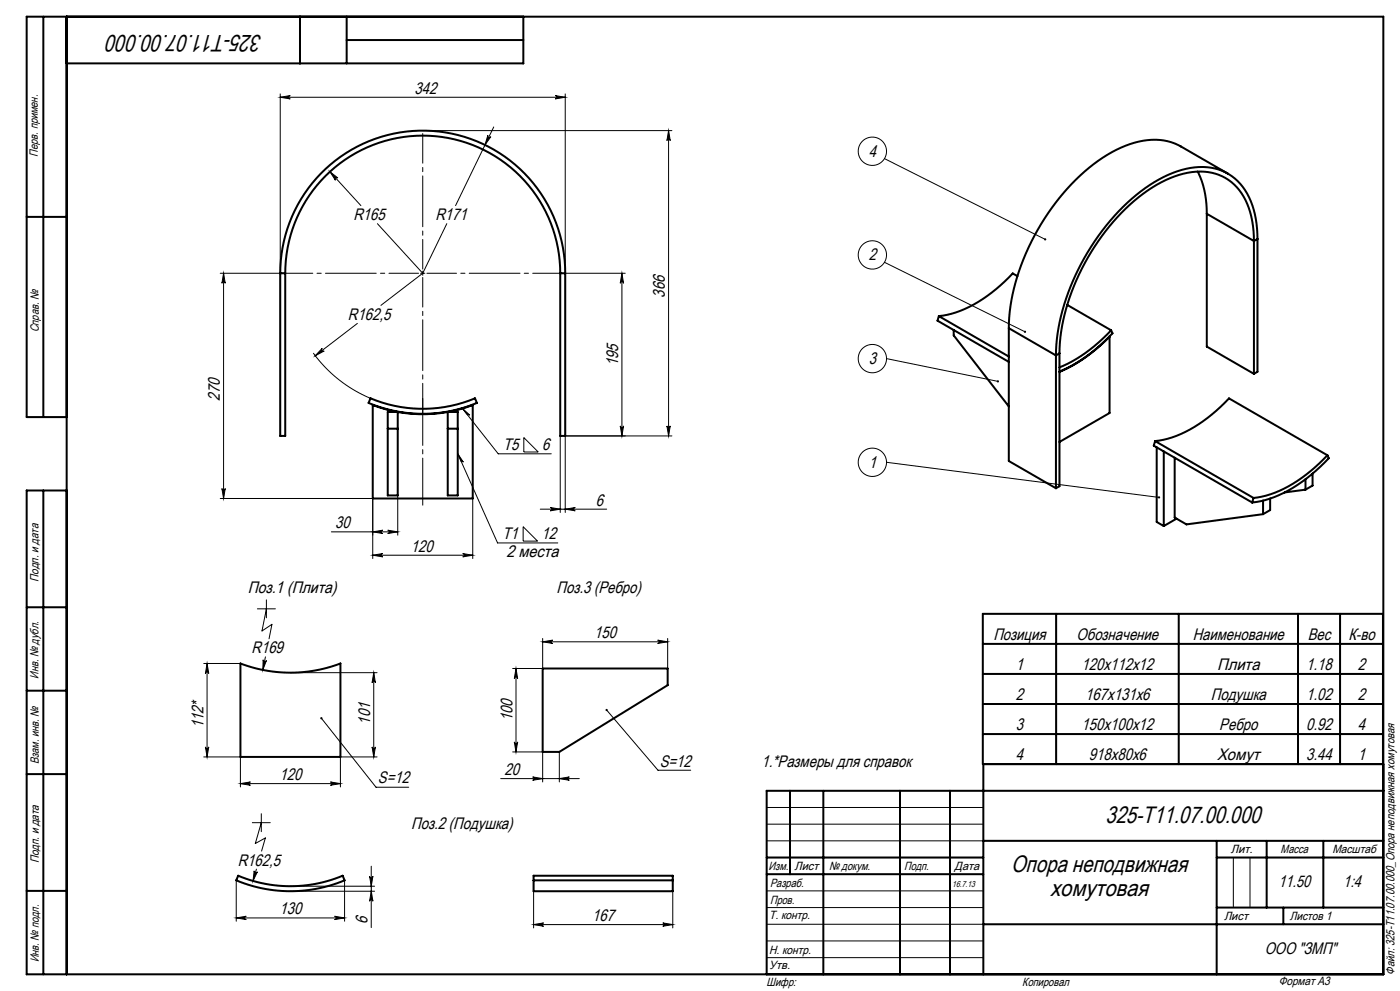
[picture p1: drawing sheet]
<svg xmlns="http://www.w3.org/2000/svg" width="420mm" height="297mm" viewBox="0 0 420 297" stroke-linecap="round" stroke-linejoin="round" font-family="sans-serif">
<g fill="none" stroke="#000" stroke-width=".3">
<path d="M84.1 29.1l3-.5a.5 .5 0 0 0-.5 .5 .5 .5 0 0 0 .5 .5zM84.1 28.1v102.5M84.1 29.1h85.5M126.8 39.1h74.8M148.1 38l-11.4 23.6M166.6 28.6l3 .5-3 .5a.5 .5 0 0 0 .4-.5 .5 .5 0 0 0-.4-.5zM169.6 28.1v125.5M200.6 39.1l.5 3a.5 .5 0 0 0-.5-.4 .5 .5 0 0 0-.5 .4zM200.6 39.1v91.5M99 51.5l9.3 10.1M99 51.5l2.4 1.8a.5 .5 0 0 0-.7 0 .5 .5 0 0 0-.1 .7zM146.4 40.5a.5 .5 0 0 0 .2 .7 .5 .5 0 0 0 .7-.2l-1.8 2.4z"/>
<path d="M265.3 47.5l48.3 24.2M113.2 67l13.6 14.9M134 67l-7.2 14.9M265.3 78.6l42.2 20.8M66.1 81.9h18.8M67.1 81.9l.5 3a.5 .5 0 0 0-.5-.5 .5 .5 0 0 0-.5 .5zM67.1 81.9v67.5M107.2 96.9l-12.6 9.7M126.2 81.9h1.2M126.8 81.3v1.2M126.8 81.9l-12.5 9.6M169.6 81.9h18"/>
<path d="M186.6 81.9v48.7M186.6 81.9l.5 3a.5 .5 0 0 0-.5-.5 .5 .5 0 0 0-.5 .5zM94 105.8a40.6 40.6 0 0 0 17.2 13.6M96.7 104.4a.5 .5 0 0 0-.1 .7 .5 .5 0 0 0 .7 .1l-2.7 1.4zM266 107.5l33.4 6.8M137.3 136l12 26.7h18M137.3 136l1.7 2.5-.6-.2zM138.7 122.4l10.8 13.6h15.9M138.7 122.4l2.3 2h-.7zM157.1 131.1l4.4 4.4h-4.4zM168.1 130.6v23M186.1 127.6a.5 .5 0 0 0 .5 .5 .5 .5 0 0 0 .5-.5l-.5 3z"/>
<path d="M200.1 127.6a.5 .5 0 0 0 .5 .5 .5 .5 0 0 0 .5-.5l-.5 3zM201.6 130.6h-32M266 138.5l81.7 10.6M66.1 149.4h45.7v18M66.6 146.4a.5 .5 0 0 0 .5 .5 .5 .5 0 0 0 .5-.5l-.5 3zM99.4 159.4h19.9M111.8 159.4l3-.5a.5 .5 0 0 0-.5 .5 .5 .5 0 0 0 .5 .5zM116.3 158.9l3 .5-3 .5a.5 .5 0 0 0 .5-.5 .5 .5 0 0 0-.5-.5zM119.3 148.5v11.9M141.8 149.4v18M156.9 157.9l4.4 4.3h-4.4zM162.1 152.6h19.9"/>
<path d="M165.1 152.1l3 .5-3 .5a.5 .5 0 0 0 .4-.5 .5 .5 0 0 0-.4-.5zM169.6 152.6l3-.5a.5 .5 0 0 0-.5 .5 .5 .5 0 0 0 .5 .5zM79.9 179.8v5.4M111.8 166.4h30M111.8 166.4l3-.5a.5 .5 0 0 0-.5 .5 .5 .5 0 0 0 .5 .5zM138.8 165.9l3 .5-3 .5a.5 .5 0 0 0 .5-.5 .5 .5 0 0 0-.5-.5zM61.1 198.8h11M62.1 198.8v28M62.1 198.8l.5 3a.5 .5 0 0 0-.5-.4 .5 .5 0 0 0-.5 .4zM77.2 182.5h5.4M78.9 197.7a.5 .5 0 0 0 .4 .6 .5 .5 0 0 0 .6-.4l-1.1 2.9zM79.6 196.9l-.8 3.9"/>
<path d="M79.9 182.5l-1.3 6.6 3-2-.9 4.3M162.8 191.3v9h-9M162.8 192.3h37.5M162.8 192.3l3-.5a.5 .5 0 0 0-.5 .5 .5 .5 0 0 0 .5 .5zM197.3 191.8l3 .5-3 .5a.5 .5 0 0 0 .5-.5 .5 .5 0 0 0-.5-.5zM200.3 191.3v9M87.1 201.6h26M96.4 215.2l16.4 20.7h9.8M112.1 201.6v25.2M112.1 201.6l.5 3a.5 .5 0 0 0-.5-.5 .5 .5 0 0 0-.5 .5zM154.8 200.3v25M154.8 200.3l.5 3a.5 .5 0 0 0-.5-.4 .5 .5 0 0 0-.5 .4z"/>
<path d="M182 212.8l15.4 18h9.8M61.1 226.8h11v9M61.6 223.8a.5 .5 0 0 0 .5 .5 .5 .5 0 0 0 .5-.5l-.5 3zM72.1 234.8l3-.5a.5 .5 0 0 0-.5 .5 .5 .5 0 0 0 .5 .5zM72.1 234.8h30M99.1 234.3l3 .5-3 .5a.5 .5 0 0 0 .5-.5 .5 .5 0 0 0-.5-.5zM111.6 223.8a.5 .5 0 0 0 .5 .5 .5 .5 0 0 0 .5-.5l-.5 3zM113.1 226.8h-11v9M150.2 233.3h23.6M153.8 225.3h9v9M154.3 222.3a.5 .5 0 0 0 .5 .5 .5 .5 0 0 0 .5-.5l-.5 3zM159.8 232.8l3 .5-3 .5a.5 .5 0 0 0 .5-.5 .5 .5 0 0 0-.5-.5z"/>
<path d="M167.8 225.3v9M167.8 233.3l3-.5a.5 .5 0 0 0-.5 .5 .5 .5 0 0 0 .5 .5zM75.7 246.6h5.4M78.4 246.6l-1.8 6.2 3-1.7-1.1 4M78.4 243.9v5.4M111.4 259.6v18.4M230 242h65M230 247h65M230 252h65M370 257v15M375 257v15M70.9 263.8v12.3"/>
<path d="M70.9 275.1h32.5M70.9 275.1l3-.5a.5 .5 0 0 0-.5 .5 .5 .5 0 0 0 .5 .5zM76.3 261a.5 .5 0 0 0 .3 .6 .5 .5 0 0 0 .6-.3l-1.3 2.7zM76.9 260.5l-1 3.5M87.1 265.6h25.3M87.1 267.1h25.3M100.4 274.6l3 .5-3 .5a.5 .5 0 0 0 .4-.5 .5 .5 0 0 0-.4-.5zM103.4 263.8v12.3M110.9 262.6a.5 .5 0 0 0 .5 .5 .5 .5 0 0 0 .5-.5l-.5 3zM111.4 267.1l.5 3a.5 .5 0 0 0-.5-.5 .5 .5 0 0 0-.5 .5zM160.1 267.1v11M160.1 277.1h41.7"/>
<path d="M160.1 277.1l3-.5a.5 .5 0 0 0-.5 .5 .5 .5 0 0 0 .5 .5zM198.8 276.6l3 .5-3 .5a.5 .5 0 0 0 .5-.5 .5 .5 0 0 0-.5-.5zM201.8 267.1v11M230 277h65M230 272h65M230 267h65M230 287h65M230 282h65"/>
<circle cx="261.7" cy="45.3" r="4.2"/>
<circle cx="261.7" cy="76.4" r="4.2"/>
<circle cx="261.7" cy="107.5" r="4.2"/>
<circle cx="261.7" cy="138.5" r="4.2"/>
</g>
<g fill="none" stroke="#000" stroke-width=".6">
<path d="M13 5v120M20 5v287M90 5v14M104 5v14M104 12h53M157 5v14h-137M359.3 51.4a27 27 0 0 1 2.7 12.7M368.4 52l-14.2-8.1a18.8 18.8 0 0 0-16.5-.2 54.9 54.9 0 0 0-24.4 22 63.7 63.7 0 0 0-10.7 32.7M8 65h12M362 64.1l14.2 8.1M362 64.1v39.8l14.2 8.1M376.2 72.2a22.9 22.9 0 0 0-5.9-16.9 15.8 15.8 0 0 0-15.3-3.2 43.5 43.5 0 0 0-21 14.3 65.5 65.5 0 0 0-16.1 37.9l-.1 1.6"/>
<path d="M376.2 72.2v39.8M377.2 71.6a23.9 23.9 0 0 0-5.9-17.3 16.4 16.4 0 0 0-16.8-3.4 47.2 47.2 0 0 0-22.6 16.7 67.1 67.1 0 0 0-15.1 37.3v1.6M377.2 71.6l-1 .6M377.2 71.6v39.8l-1 .6M84.1 81.9a42.7 42.7 0 0 1 42.7-42.8 42.7 42.7 0 0 1 42.8 42.8M84.1 81.9h1.5M84.1 81.9v48.7h1.5v-48.7M85.6 81.9a41.2 41.2 0 0 1 41.2-41.3 41.2 41.2 0 0 1 41.3 41.3M168.1 81.9v48.7h1.5v-48.7M168.1 81.9h1.5M281.7 94.7l-.5 1.4 21.4 12.4M281.7 94.7l20.9 12.2"/>
<path d="M286.1 98.9v1.6l16.5 21.3M302.6 98.4l14.2 8.1M302.6 98.4v39.8l14.2 8.1M305.2 82.8l-1.4-.9a38.9 38.9 0 0 1-20.9 12.7l-1.2 .1M320.2 91.4l13.1 7.6M333.3 99a44.8 44.8 0 0 1-15.5 11.1M333.3 99l.5 .9a46.6 46.6 0 0 1-16 11.5M111.2 119.4a40.6 40.6 0 0 0 31.3 0l.6 1.4a42.1 42.1 0 0 1-32.5 0zM316.8 106.5v39.8M317.8 105.9l-1 .6M317.8 105.9v39.8l-1 .6M332.8 100.9h.1"/>
<path d="M332.9 100.9a46.2 46.2 0 0 1-15.1 10.6M332.9 100.9v22.9l-15.1 8.7M20 125h-12v-120h407v287h-407v-145h12M111.8 121.4a42.3 42.3 0 0 0 30 0v28h-30zM116.3 123.5h3v25h-3zM116.3 128.5h3M134.3 123.5h3v25h-3zM134.3 128.5h3M346.5 132.2a36.4 36.4 0 0 0 21-11.5l1.2-1.3 29.5 17M346.5 132.2l29.6 17M346.5 132.2l-.4 1.4 29.5 17M347 134.1v22.3l2.1 1.3"/>
<path d="M349.1 135.3v22.4M352.4 137.2v17.9l3.5 2.1 23-3.1M398.2 136.4a38.9 38.9 0 0 1-20.9 12.7l-1.2 .1M398.2 136.4l.4 .9a40.4 40.4 0 0 1-21.7 13.1l-1.3 .2M13 147v145M353 155.4l-3.9 2.3M376.1 149.2l-.5 1.4M378.9 150v4.1M381 149.4v3.5l-2.1 1.2M391.6 143.6v3.1M391.6 146.7l-6.2 .9M393.8 141.9v3.6l-2.2 1.2"/>
<path d="M8 182h12M72.1 198.8a42.2 42.2 0 0 0 30 0v28h-30zM294.8 193h120.1M316.8 184v45M353.6 184v45M389.4 184v45M402 184v45M8 207h12M162.8 200.3h37.5v5l-32.5 20h-5zM294.8 202h120.1M294.8 211h120.1M294.8 220h120.1"/>
<path d="M8 232h12M237 237v25M247 237v55M270 237v55M285 237v55M295 229v63M415 229h-120.2v-45h120.1v45M415 237h-185v55M230 257h65M295 252h120M365 252v40M365 257h50"/>
<path d="M380 252v20M397 252v20M8 267h12M71.5 262.5a40.6 40.6 0 0 0 31.3 0l.6 1.3a42.1 42.1 0 0 1-32.5 0zM160.1 263.8v3.3h41.7v-3.3M160.1 263.8h41.7M160.1 263.8v-1.3h41.7v1.3M230 262h65M295 277h120M365 272h50M385 272v5"/>
</g>
<path d="M125.6 81.9h-40.7M126.8 80.6v-40.6M126.8 83.1v40.7M128.1 81.9h40.6" fill="none" stroke="#000" stroke-width=".3" stroke-dasharray="15.2 1.3 1.3 1.3" stroke-dashoffset="6.4"/>
<path d="M126.8 151.4v-32" fill="none" stroke="#000" stroke-width=".3" stroke-dasharray="15.2 1.3 1.3 1.3" stroke-dashoffset="1.1"/>
<g fill="#000">
<path d="M84.1 29.1l3-.5a.5 .5 0 0 0-.5 .5 .5 .5 0 0 0 .5 .5zM166.6 28.6l3 .5-3 .5a.5 .5 0 0 0 .4-.5 .5 .5 0 0 0-.4-.5z"/>
<path d="M313.3 71.5v.4l.5 .1-.2-.3 .3 .2-.1-.4zM307.3 99.2l-.1 .4 .5 .1 .1-.1-.3-.2 .3 .2-.1-.4zM299.1 114.1v.4l.5 .1 .1-.2-.3-.1 .3 .1-.1-.3zM347.5 148.8v.6l.5-.1v-.2h-.3h.3l-.1-.3zM137.3 136l1.7 2.5-.6-.2zM138.7 122.4l2.3 2h-.7zM96.2 215a.33 .33 0 0 0 .1 .5 .33 .33 0 0 0 .4-.2 .33 .33 0 0 0-.4-.4l.1 .3zM181.8 212.5a.33 .33 0 0 0 0 .6 .33 .33 0 0 0 .5-.3 .33 .33 0 0 0-.5-.3l.2 .3z"/>
<path d="M186.6 81.9l.5 3a.5 .5 0 0 0-.5-.5 .5 .5 0 0 0-.5 .5zM186.1 127.6a.5 .5 0 0 0 .5 .5 .5 .5 0 0 0 .5-.5l-.5 3zM62.1 198.8l.5 3a.5 .5 0 0 0-.5-.4 .5 .5 0 0 0-.5 .4zM61.6 223.8a.5 .5 0 0 0 .5 .5 .5 .5 0 0 0 .5-.5l-.5 3zM110.9 262.6a.5 .5 0 0 0 .5 .5 .5 .5 0 0 0 .5-.5l-.5 3zM111.4 267.1l.5 3a.5 .5 0 0 0-.5-.5 .5 .5 0 0 0-.5 .5zM154.8 200.3l.5 3a.5 .5 0 0 0-.5-.4 .5 .5 0 0 0-.5 .4zM154.3 222.3a.5 .5 0 0 0 .5 .5 .5 .5 0 0 0 .5-.5l-.5 3z"/>
<path d="M96.7 104.4l-2.1 2.2 2.7-1.4a.5 .5 0 0 1-.7-.1 .5 .5 0 0 1 .1-.7zM99 51.5l1.6 2.5a.5 .5 0 0 1 .1-.7 .5 .5 0 0 1 .7 0zM111.8 166.4l3-.5a.5 .5 0 0 0-.5 .5 .5 .5 0 0 0 .5 .5zM138.8 165.9l3 .5-3 .5a.5 .5 0 0 0 .5-.5 .5 .5 0 0 0-.5-.5zM146.4 40.5l-.9 2.9 1.8-2.4a.5 .5 0 0 1-.7 .2 .5 .5 0 0 1-.2-.7zM72.1 234.8l3-.5a.5 .5 0 0 0-.5 .5 .5 .5 0 0 0 .5 .5zM99.1 234.3l3 .5-3 .5a.5 .5 0 0 0 .5-.5 .5 .5 0 0 0-.5-.5zM78.9 197.7l-.1 3.1 1.1-2.9a.5 .5 0 0 1-.6 .4 .5 .5 0 0 1-.4-.6zM76.3 261l-.4 3 1.3-2.7a.5 .5 0 0 1-.6 .3 .5 .5 0 0 1-.3-.6zM70.9 275.1l3-.5a.5 .5 0 0 0-.5 .5 .5 .5 0 0 0 .5 .5zM100.4 274.6l3 .5-3 .5a.5 .5 0 0 0 .4-.5 .5 .5 0 0 0-.4-.5zM159.8 232.8l3 .5-3 .5a.5 .5 0 0 0 .5-.5 .5 .5 0 0 0-.5-.5zM167.8 233.3l3-.5a.5 .5 0 0 0-.5 .5 .5 .5 0 0 0 .5 .5zM160.1 277.1l3-.5a.5 .5 0 0 0-.5 .5 .5 .5 0 0 0 .5 .5zM198.8 276.6l3 .5-3 .5a.5 .5 0 0 0 .5-.5 .5 .5 0 0 0-.5-.5z"/>
<path d="M66.6 146.4a.5 .5 0 0 0 .5 .5 .5 .5 0 0 0 .5-.5l-.5 3zM67.1 81.9l.5 3a.5 .5 0 0 0-.5-.5 .5 .5 0 0 0-.5 .5zM200.1 127.6a.5 .5 0 0 0 .5 .5 .5 .5 0 0 0 .5-.5l-.5 3zM200.6 39.1l.5 3a.5 .5 0 0 0-.5-.4 .5 .5 0 0 0-.5 .4zM111.6 223.8a.5 .5 0 0 0 .5 .5 .5 .5 0 0 0 .5-.5l-.5 3zM112.1 201.6l.5 3a.5 .5 0 0 0-.5-.5 .5 .5 0 0 0-.5 .5z"/>
<path d="M116.3 158.9l3 .5-3 .5a.5 .5 0 0 0 .5-.5 .5 .5 0 0 0-.5-.5zM111.8 159.4l3-.5a.5 .5 0 0 0-.5 .5 .5 .5 0 0 0 .5 .5zM197.3 191.8l3 .5-3 .5a.5 .5 0 0 0 .5-.5 .5 .5 0 0 0-.5-.5zM162.8 192.3l3-.5a.5 .5 0 0 0-.5 .5 .5 .5 0 0 0 .5 .5z"/>
<path d="M169.6 152.6l3-.5a.5 .5 0 0 0-.5 .5 .5 .5 0 0 0 .5 .5zM165.1 152.1l3 .5-3 .5a.5 .5 0 0 0 .4-.5 .5 .5 0 0 0-.4-.5z"/>
</g>
<g font-size="7.1">
<text x="78.7" y="10.6" transform="rotate(-180 78.7 10.6)">325-Т11.07.00.000</text>
<text x="331.6" y="246.8">325-Т11.07.00.000</text>
<text x="303.4" y="261.4">Опора неподвижная</text>
<text x="315.1" y="268.4">хомутовая</text>
</g>
<g font-size="5">
<text x="124.4" y="28.1">342</text>
<text x="260.6" y="47">4</text>
<text x="106" y="65.9">R165</text>
<text x="130.6" y="65.9">R171</text>
<text x="260.6" y="78">2</text>
<text x="199.5" y="89.2" transform="rotate(-90 199.5 89.2)">366</text>
<text x="104.4" y="95.8">R162,5</text>
<text x="185.5" y="109.8" transform="rotate(-90 185.5 109.8)">195</text>
<text x="260.6" y="109.1">3</text>
<text x="66" y="120" transform="rotate(-90 66 120)">270</text>
<text x="151" y="134.9">Т5</text>
<text x="162.6" y="134.9">6</text>
<text x="260.6" y="140.2">1</text>
<text x="178.7" y="151.5">6</text>
<text x="100.5" y="158.3">30</text>
<text x="150.8" y="161.6">Т1</text>
<text x="162.4" y="161.6">12</text>
<text x="123.2" y="165.3">120</text>
<text x="151.9" y="167">2 места</text>
<text x="74.3" y="177.6">Поз.1 (Плита)</text>
<text x="167" y="177.8">Поз.3 (Ребро)</text>
<text x="178.3" y="191.3">150</text>
<text x="298" y="191.7">Позиция</text>
<text x="323" y="191.7">Обозначение</text>
<text x="357.9" y="191.7">Наименование</text>
<text x="392.3" y="191.7">Вес</text>
<text x="404.5" y="191.7">К-во</text>
<text x="75.5" y="195.8">R169</text>
<text x="304.7" y="200.7">1</text>
<text x="324.5" y="200.7">120х112х12</text>
<text x="365.1" y="200.7">Плита</text>
<text x="391.9" y="200.7">1.18</text>
<text x="407.4" y="200.7">2</text>
<text x="304.7" y="209.7">2</text>
<text x="325.6" y="209.7">167х131х6</text>
<text x="363.2" y="209.7">Подушка</text>
<text x="391.9" y="209.7">1.02</text>
<text x="407.4" y="209.7">2</text>
<text x="61" y="218.3" transform="rotate(-90 61 218.3)">112*</text>
<text x="111" y="217.2" transform="rotate(-90 111 217.2)">101</text>
<text x="153.7" y="216.1" transform="rotate(-90 153.7 216.1)">100</text>
<text x="304.7" y="218.7">3</text>
<text x="324.5" y="218.7">150х100х12</text>
<text x="365.8" y="218.7">Ребро</text>
<text x="391.9" y="218.7">0.92</text>
<text x="407.4" y="218.7">4</text>
<text x="304.7" y="227.7">4</text>
<text x="326.7" y="227.7">918х80х6</text>
<text x="365.1" y="227.7">Хомут</text>
<text x="391.9" y="227.7">3.44</text>
<text x="407.4" y="227.7">1</text>
<text x="83.8" y="233.8">120</text>
<text x="151.3" y="232.3">20</text>
<text x="198" y="229.7">S=12</text>
<text x="228.5" y="229.7">1.*Размеры для справок</text>
<text x="113.4" y="234.8">S=12</text>
<text x="123.4" y="248.5">Поз.2 (Подушка)</text>
<text x="71.3" y="259.4">R162,5</text>
<text x="383.5" y="265.9">11.50</text>
<text x="403" y="265.9">1:4</text>
<text x="83.8" y="274">130</text>
<text x="110.3" y="276.9" transform="rotate(-90 110.3 276.9)">6</text>
<text x="177.7" y="276">167</text>
<text x="379.4" y="285.8">ООО &quot;ЗМП&quot;</text>
</g>
<g font-size="3.6">
<text x="11.4" y="46.9" transform="rotate(-90 11.4 46.9)">Перв. примен.</text>
<text x="11.6" y="99.6" transform="rotate(-90 11.6 99.6)">Справ. №</text>
<text x="11.5" y="174.4" transform="rotate(-90 11.5 174.4)">Подп. и дата</text>
<text x="11.6" y="203.4" transform="rotate(-90 11.6 203.4)">Инв. № дубл.</text>
<text x="11.6" y="229" transform="rotate(-90 11.6 229)">Взам. инв. №</text>
<text x="369.2" y="255.7">Лит.</text>
<text x="384.2" y="255.7">Масса</text>
<text x="399.7" y="255.7">Масштаб</text>
<text x="11.7" y="258.8" transform="rotate(-90 11.7 258.8)">Подп. и дата</text>
<text x="230.6" y="260.6">Изм.</text>
<text x="238.4" y="260.6">Лист</text>
<text x="248.7" y="260.6">№ докум.</text>
<text x="271.3" y="260.7">Подп.</text>
<text x="286.4" y="260.7">Дата</text>
<text x="231" y="265.7">Разраб.</text>
<text x="230.7" y="275.5">Т. контр.</text>
<text x="231" y="270.9">Пров.</text>
<text x="367.2" y="275.7">Лист</text>
<text x="386.9" y="275.7">Листов 1</text>
<text x="230.7" y="285.8">Н. контр.</text>
<text x="11.6" y="288.4" transform="rotate(-90 11.6 288.4)">Инв. № подл.</text>
<text x="230.7" y="290.5">Утв.</text>
<text x="418.4" y="292.1" transform="rotate(-90 418.4 292.1)">Файл: 325-Т11.07.00.000_Опора неподвижная хомутовая</text>
<text x="230" y="295.5">Шифр:</text>
<text x="306.7" y="295.4">Копировал</text>
<text x="383.6" y="295.2">Формат A3</text>
</g>
<text font-size="2.6" x="285.7" y="265.8">16.7.13</text>
</svg>
